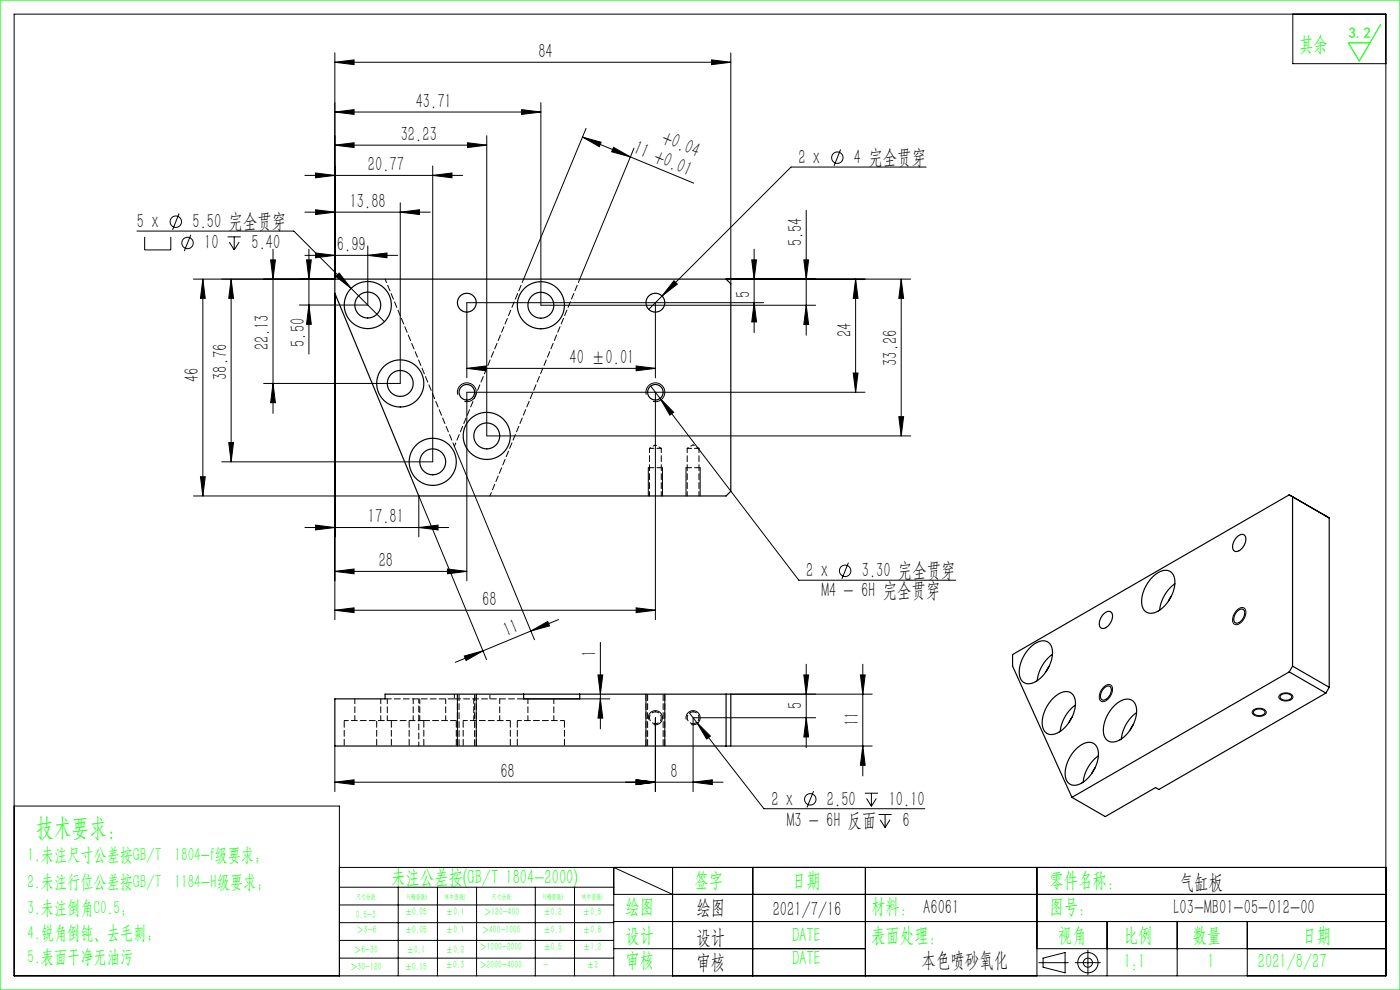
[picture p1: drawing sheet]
<svg xmlns="http://www.w3.org/2000/svg" width="297mm" height="210mm" viewBox="0 0 297 210" stroke-linecap="round" stroke-linejoin="round" font-family="sans-serif">
<g fill="none" stroke="#000" stroke-width=".21">
<path d="M3 3h291v204h-291zM71 13.2l4.1-.5v1zM71 11.2v48h-30M71 13.2h84M151 12.7l4 .5-4 .5zM155 11.2v49M274.3 3v10.5h19.7M64.7 37.2h33.4M67 36.7l4 .5-4 .5zM71 30.8l4.1-.5v1zM71 23.8l4.1-.5v1zM71 30.8h32.3"/>
<path d="M71 23.8h43.7M91.8 37.2l4.1-.5v1zM91.8 35.2v62.8h-44.8M99.2 30.3l4.1 .5-4.1 .5zM103.3 28.8v63.7h89.9M110.7 23.3l4 .5-4 .5zM114.7 21.8v42.9h58.3M123.6 29.1l3.9 1.1-.4 .9zM123.6 29.1l23.6 9.8M124.3 27.2l-13.2 32M130.2 31.3l3.5 2-3.9-1.1zM134.5 31.4l-11.5 27.8"/>
<path d="M178.3 31.7l-1.4 3.5M196.5 35.4h-28.7l-30.2 30.2M29.1 49h33.2l19.3 19.2M30.7 50.2v2.8h5.5v-2.8M38 45.3l-1.4 3.5M40.5 49.8l-1.4 3.5M43 59.2l.5 4.1h-1zM43 59.2v46M48.3 50.2h2.8M48.6 51.4l1.1 1.6M49 59.2v38.8M49 59.2l.5 4.1h-1z"/>
<path d="M49.7 50.2v2.8M50.7 51.4l-1 1.6M57.4 55.1h1l-.5 4.1zM57.9 52.9v34.8M64.7 54.2h19.7M64.7 45h26.6M65 55.1h1l-.5 4.1zM65.5 52.9v22.2M67 53.7l4 .5-4 .5zM67 44.5l4 .5-4 .5zM72 57.9l2.5 3.3-3.3-2.6zM78 54.2l4.1-.5v1z"/>
<path d="M78 52.2v12.5h-14.5M84.9 45l4.1-.5v1zM84.9 43v38.3h-29M143 59.5l.7 .8-3.3 2.5zM154 59.2h39.2M159.5 55.1h1l-.5 4.1zM160 52.9v17.7M170.5 55.1h1l-.5 4.1zM171 44.6v26.5M181.5 59.2v24M181.5 59.2l.5 4.1h-1zM191.2 59.2v33.3"/>
<path d="M191.2 59.2l.5 4.1h-1zM65.5 64.7l.5 4.1h-1zM71 62.2v69.2M99 78.1l4.1-.5v1zM99 78.1h40M135 77.6l4 .5-4 .5zM139 64.2v15.9M160 64.2l.5 4.1h-1zM162 64.2h-63v15.9M171 64.7l.5 4.1h-1zM181 79.1h1l-.5 4.1zM48.5 93.9h1l-.5 4.1z"/>
<path d="M57.9 81.3l.5 4.1h-1zM96.4 94.7l17 41M97.1 83.7a2 2 0 0 1 1.8-2.5 2 2 0 0 1 2.1 2.2 2 2 0 0 1-2.5 1.7M137.1 83.7a2 2 0 0 1 1.8-2.5 2 2 0 0 1 2.1 2.2 2 2 0 0 1-2.5 1.7M137.5 99.2v6M138 81.9l2 2.6M139 83.2v48.2M140 84.5l2.9 3-.8 .6zM140 84.5l29.5 38.6h33.2M140.5 99.2v6M145.5 99.2v6M148.5 99.2v6"/>
<path d="M183.5 83.2h-84.5v40M190.7 88.4h1l-.5 4.1zM41 105.2h47.8M42.5 101.1h1l-.5 4.1zM64.7 111.9h30.5M67 111.4l4 .5-4 .5zM88.8 105.2l14.4 34.7M88.8 111.9l4.1-.5v1zM88.8 105.2v8.7M180 119.4l-1.4 3.4M71 121.2l4.1-.5v1zM71 129.4l4.1-.5v1.1z"/>
<path d="M71 121.2h28M71 129.4h68M95 120.7l4 .5-4 .5zM98.5 139.2l4-1.1-3.6 2zM112.6 133.9l3.6-2.1 .4 1zM118.5 131.4l-21.9 9.1M127.4 136.3v18.3M135 128.9l4 .5-4 .6zM262.4 129.4a1 1 0 0 1 1-.6 1 1 0 0 1 .9 .8 2.58 2.58 0 0 1-2.3 2.9 1.73 1.73 0 0 1 0-2.6zM71 158.2v9.7M97 147.2v11M101 147.2v11"/>
<path d="M111.1 148.2h18.3M126.9 143.2h1l-.5 4zM127.4 148.2l.5 4.1h-1zM137 147.2v11M137.6 152.6a1.5 1.5 0 0 1 1.3-1.8 1.5 1.5 0 0 1 1.6 1.6 1.5 1.5 0 0 1-1.9 1.3M139 152.2v15.7M141 147.2v11M145.6 152.6a1.5 1.5 0 0 1 1.3-1.8 1.5 1.5 0 0 1 1.6 1.6 1.5 1.5 0 0 1-1.9 1.3M146.3 151.3l15.8 20.2h34.1M147.8 153.2l2.9 2.9-.8 .7zM155 158.2h30M170.5 143.2h1l-.5 4z"/>
<path d="M171 140.9v17.7M171 152.2l.5 4.1h-1zM173 152.2h-26v15.7M182.5 143.2h1l-.5 4zM183 140.9v23.7M183 158.2l.5 4.1h-1zM185 147.2h-30M234.1 145.8a1 1 0 0 1 1-.6 1 1 0 0 1 .9 .7 2.58 2.58 0 0 1-2.3 2.9 1.73 1.73 0 0 1 0-2.6zM265.9 150.6a1.86 1.86 0 0 1 2.7 .5 1.76 1.76 0 0 1-2.6 .6l-.2-.2a.57 .57 0 0 1 .1-.9zM271.5 147.4a1.86 1.86 0 0 1 2.8 .4 1.76 1.76 0 0 1-2.6 .6l-.2-.2a.57 .57 0 0 1 0-.8zM3 171h69v36M71 165.9l4.1-.5v1z"/>
<path d="M71 165.9h82.4M135 165.4l4 .5-4 .5zM147 165.9l4.1-.5v1zM172.6 167.8l-1.4 3.5M183.5 168.3h2.7M183.8 169.4l1.1 1.6M184.9 168.3v2.7M185.9 169.4l-1 1.6M186.4 172.8h2.8M186.7 173.9l1.1 1.6M187.8 172.8v2.7M188.8 173.9l-1 1.6"/>
<path d="M72 184h222M72 188.2h58.2M72 192h58.2M72 195.7h58.2M72 199.5h58.2M84.5 188.2v18.8M92.8 188.2v18.8M101.1 188.2v18.8M113.6 188.2v18.8M121.9 188.2v18.8M130.2 189.7h163.8M130.2 195.5h163.8"/>
<path d="M142.7 189.7l-12.5-5.7v23M142.7 184v23M159.7 184v23M183.6 184v23M220 184v23M234.9 195.5v11.5M249.7 195.5v11.5M264.6 195.5v11.5M72 203.2h58.2M130.2 201.2h53.4M220 201.2h74M220.4 204.2h6.2"/>
<path d="M221.3 203.2l4.7-1.1v4.3l-4.7-1.2zM228.1 204.2h5.3M230.8 201.5v5.3"/>
<circle cx="177.6" cy="33.4" r="1.21"/>
<circle cx="37.3" cy="47" r="1.21"/>
<circle cx="39.8" cy="51.5" r="1.21"/>
<circle cx="179.3" cy="121.1" r="1.21"/>
<circle cx="171.9" cy="169.6" r="1.21"/>
<circle cx="230.8" cy="204.2" r="2.15"/>
<circle cx="230.8" cy="204.2" r=".96"/>
</g>
<path d="M0 0h297v210h-297zM292.9 5.2l-4.5 7.7-2.4-3.8h4.6" fill="none" stroke="#0f0" stroke-width=".25"/>
<path d="M140.5 99.2h-3M148.5 99.2h-3" fill="none" stroke="#000" stroke-width=".21" stroke-dasharray="1.3 .6" stroke-dashoffset=".1"/>
<g fill="#000">
<path d="M71 13.2l4.1-.5v1zM151 12.7l4 .5-4 .5z"/>
<path d="M123.6 29.1l3.9 1.1-.4 .9zM130.2 31.3l3.5 2-3.9-1.1z"/>
<path d="M43 59.2l.5 4.1h-1zM42.5 101.1h1l-.5 4.1zM57.4 55.1h1l-.5 4.1zM57.9 81.3l.5 4.1h-1z"/>
<path d="M78 54.2l4.1-.5v1zM67 53.7l4 .5-4 .5zM84.9 45l4.1-.5v1zM67 44.5l4 .5-4 .5zM91.8 37.2l4.1-.5v1zM67 36.7l4 .5-4 .5zM99.2 30.3l4.1 .5-4.1 .5zM71 30.8l4.1-.5v1zM110.7 23.3l4 .5-4 .5zM71 23.8l4.1-.5v1zM95 120.7l4 .5-4 .5zM71 121.2l4.1-.5v1zM88.8 111.9l4.1-.5v1zM67 111.4l4 .5-4 .5zM135 128.9l4 .5-4 .6zM71 129.4l4.1-.5v1.1z"/>
<path d="M65.5 64.7l.5 4.1h-1zM65 55.1h1l-.5 4.1zM48.5 93.9h1l-.5 4.1zM49 59.2l.5 4.1h-1zM171 64.7l.5 4.1h-1zM170.5 55.1h1l-.5 4.1zM190.7 88.4h1l-.5 4.1zM191.2 59.2l.5 4.1h-1zM160 64.2l.5 4.1h-1zM159.5 55.1h1l-.5 4.1zM181 79.1h1l-.5 4.1zM181.5 59.2l.5 4.1h-1z"/>
<path d="M72 57.9l-.8 .7 3.3 2.6zM143 59.5l-2.6 3.3 3.3-2.5zM140 84.5l2.1 3.6 .8-.6zM147.8 153.2l2.1 3.6 .8-.7z"/>
<path d="M99 78.1l4.1-.5v1zM135 77.6l4 .5-4 .5z"/>
<path d="M98.5 139.2l4-1.1-3.6 2zM112.6 133.9l3.6-2.1 .4 1z"/>
<path d="M171 152.2l.5 4.1h-1zM170.5 143.2h1l-.5 4zM127.4 148.2l.5 4.1h-1zM126.9 143.2h1l-.5 4z"/>
<path d="M182.5 143.2h1l-.5 4zM183 158.2l.5 4.1h-1z"/>
<path d="M147 165.9l4.1-.5v1zM135 165.4l4 .5-4 .5zM135 165.4l4 .5-4 .5zM71 165.9l4.1-.5v1z"/>
</g>
<g fill="none" stroke="#000" stroke-width=".25">
<path d="M71 59.2h83l1 1v44l-1 1h-65.2l-17.8-43zM262.5 113.9a.97 .97 0 0 1 1.1-.6 .97 .97 0 0 1 .7 1 2.66 2.66 0 0 1-2.2 2.7 1.44 1.44 0 0 1-.3-2.2zM274.2 105.4v35.9M218.4 137.4a3.5 3.5 0 0 1 3.8-1.3 3 3 0 0 1 .9 3.7 7 7 0 0 1-4.7 5.2 2.17 2.17 0 0 1-2.2-2.7 8 8 0 0 1 2.2-4.9zM223.3 138.8a8 8 0 0 0-3.3 5.6M234.2 130.2a.97 .97 0 0 1 1.1-.5 .97 .97 0 0 1 .7 .9 2.66 2.66 0 0 1-2.2 2.7 1.44 1.44 0 0 1-.3-2.2zM244.4 122.5a3.5 3.5 0 0 1 3.7-1.3 3 3 0 0 1 1 3.7 7 7 0 0 1-4.7 5.2 2.17 2.17 0 0 1-2.2-2.8 8 8 0 0 1 2.2-4.8zM248.5 126.4l-.6 1.1M249.2 123.8a8 8 0 0 0-3.2 5.6M262.4 129.8l.2-.3a.81 .81 0 0 1 1.1-.2 .81 .81 0 0 1 .3 1 2.05 2.05 0 0 1-1.8 1.9 1.43 1.43 0 0 1 0-2.1zM71 148.2h10.7v-1h73.3v11h-84zM111.1 147.2v1h11.9v-1"/>
<path d="M154 147.2v11M222.5 141.4l-.6 1.1M223.3 148.2a3.5 3.5 0 0 1 3.7-1.3 3 3 0 0 1 1 3.7 7 7 0 0 1-4.7 5.2 2.17 2.17 0 0 1-2.2-2.8 8 8 0 0 1 2.2-4.8zM227.4 152.1l-.6 1.1M228.1 149.6a8 8 0 0 0-3.2 5.6M228.2 159a3.5 3.5 0 0 1 3.7-1.4 3 3 0 0 1 1 3.7 7 7 0 0 1-4.7 5.3 2.17 2.17 0 0 1-2.2-2.8 8 8 0 0 1 2.2-4.8zM234.1 146.1l.2-.2a.81 .81 0 0 1 1.1-.3 .81 .81 0 0 1 .3 1.1 2.05 2.05 0 0 1-1.8 1.8 1.43 1.43 0 0 1 0-2.1zM236.3 149.8a3.5 3.5 0 0 1 3.7-1.3 3 3 0 0 1 1 3.7 7 7 0 0 1-4.7 5.2 2.17 2.17 0 0 1-2.2-2.8 8 8 0 0 1 2.2-4.8zM240.4 153.7l-.6 1.1M241.1 151.2a8 8 0 0 0-3.2 5.5M266 150.8a1.53 1.53 0 0 1 2.4 .3 1.49 1.49 0 0 1-2.5 .1zM271.6 147.5a1.53 1.53 0 0 1 2.4 .4 1.49 1.49 0 0 1-2.5 0z"/>
<path d="M273.5 142.5l-46.1 26.6M273.5 142.5l7.8 4.5M274.2 141.3l-.7 1.2M274.2 141.3l7.8 4.5M281.3 147l-35.4 20.5-.8-.4-10.6 6.1-7.1-4.1M282 145.8v-35.9l-8.5-4.9-58.7 33.8v2.5l12.6 27.8M282 145.8l-.7 1.2M232.3 162.9l-.6 1.1M233 160.3a8 8 0 0 0-3.2 5.6"/>
<circle cx="78" cy="64.7" r="2.75"/>
<circle cx="78" cy="64.7" r="5"/>
<circle cx="99" cy="64.2" r="2"/>
<circle cx="114.7" cy="64.7" r="5"/>
<circle cx="114.7" cy="64.7" r="2.75"/>
<circle cx="139" cy="64.2" r="2"/>
<circle cx="84.9" cy="81.3" r="2.75"/>
<circle cx="84.9" cy="81.3" r="5"/>
<circle cx="91.8" cy="98" r="2.75"/>
<circle cx="91.8" cy="98" r="5"/>
<circle cx="99" cy="83.2" r="1.65"/>
<circle cx="103.3" cy="92.5" r="5"/>
<circle cx="103.3" cy="92.5" r="2.75"/>
<circle cx="139" cy="83.2" r="1.65"/>
</g>
<path d="M137.8 95.1v10.1M140.3 95.1h-2.5M145.8 95.1v10.1M148.3 95.1h-2.5M140.3 105.2v-10.1M148.3 105.2v-10.1" fill="none" stroke="#000" stroke-width=".21" stroke-dasharray="1.3 .6" stroke-dashoffset=".3"/>
<path d="M81.7 59.2l14.7 35.5M123 59.2l-19.1 46M96.4 94.7l14.7-35.5M96.4 147.2v1M103.9 148.2v-1M139 151a1.25 1.25 0 0 1 1.2 1.8 1.25 1.25 0 0 1-2.1 .2 1.25 1.25 0 0 1 .6-2h.3M147 151a1.25 1.25 0 0 1 1.2 1.8 1.25 1.25 0 0 1-2.1 .2 1.25 1.25 0 0 1 .6-2h.3" fill="none" stroke="#000" stroke-width=".21" stroke-dasharray="1.3 .6" stroke-dashoffset=".5"/>
<path d="M139 94.4l-1.2 .7M140.3 95.1l-1.3-.7M147 94.4l-1.2 .7M148.3 95.1l-1.3-.7" fill="none" stroke="#000" stroke-width=".21" stroke-dasharray="1.3 .6" stroke-dashoffset=".7"/>
<path d="M81.7 148.2h14.7M89.9 152.8h-6.9M96.4 148.2h14.7M96.8 152.8h-6.9" fill="none" stroke="#000" stroke-width=".21" stroke-dasharray="1.3 .6"/>
<path d="M83 152.8h-10M88.8 158.2v-10M108.3 152.8h-10M119.7 152.8h-10" fill="none" stroke="#000" stroke-width=".21" stroke-dasharray="1.3 .6" stroke-dashoffset=".4"/>
<path d="M73 152.8v5.4M79.9 152.8v5.4M83 158.2v-5.4M86.8 152.8v5.4M89.9 158.2v-5.4M96.8 158.2v-5.4M98.3 152.8v5.4M108.3 158.2v-5.4M109.7 152.8v5.4M119.7 158.2v-5.4" fill="none" stroke="#000" stroke-width=".21" stroke-dasharray="1.3 .6" stroke-dashoffset="-.2"/>
<path d="M75.3 148.2v4.6M80.8 152.8v-4.6M82.2 148.2v4.6M87.7 152.8v-4.6M89 148.2v4.6M94.5 152.8v-4.6M100.5 148.2v4.6M106 152.8v-4.6M112 148.2v4.6M117.5 152.8v-4.6" fill="none" stroke="#000" stroke-width=".21" stroke-dasharray="1.3 .6" stroke-dashoffset=".2"/>
<path d="M97 147.2v11M97.4 147.2v11M100.7 158.2v-11M101 158.2v-11M137 147.2v11M137.4 147.2v11M140.7 158.2v-11M141 158.2v-11" fill="none" stroke="#000" stroke-width=".21" stroke-dasharray="1.3 .6" stroke-dashoffset="-.1"/>
<text font-size="5.4" fill="#0f0" x="7.7" y="177.2">技术要求：</text>
<g font-size="4.4" fill="#0f0">
<text x="275.6" y="10.8">其余</text>
<text x="83" y="187.5">未注公差按(GB/T 1804-2000)</text>
<text x="147.3" y="188">签字</text>
<text x="168" y="188">日期</text>
<text x="222.6" y="188">零件名称：</text>
<text x="132.7" y="193.6">绘图</text>
<text x="184.8" y="193.6">材料： A6061</text>
<text x="222.6" y="193.6">图号：</text>
<text x="132.7" y="199.8">设计</text>
<text x="168" y="199.8">DATE</text>
<text x="184.8" y="199.8">表面处理：</text>
<text x="224.4" y="199.8">视角</text>
<text x="238.4" y="199.8">比例</text>
<text x="253" y="199.8">数量</text>
<text x="276.3" y="199.8">日期</text>
<text x="132.7" y="205.1">审核</text>
<text x="168" y="204.6">DATE</text>
<text x="238.4" y="205.3">1:1</text>
<text x="256.2" y="205.3">1</text>
<text x="266.9" y="205.3">2021/8/27</text>
</g>
<g font-size="4.4">
<text x="114.2" y="12.3">84</text>
<text x="88.2" y="22.9">43.71</text>
<text x="85" y="29.9">32.23</text>
<text x="134.2" y="32.5" transform="rotate(22 134.2 32.5)">11 +0.01</text>
<text x="140.1" y="30.3" transform="rotate(22 140.1 30.3)">+0.04</text>
<text x="169.4" y="34.8">2 x</text>
<text x="181.2" y="34.8">4 完全贯穿</text>
<text x="78" y="36.3">20.77</text>
<text x="74.2" y="44.1">13.88</text>
<text x="29.1" y="48.3">5 x</text>
<text x="40.8" y="48.3">5.50 完全贯穿</text>
<text x="43.3" y="52.8">10</text>
<text x="53.4" y="52.8">5.40</text>
<text x="71.5" y="53.3">6.99</text>
<text x="170.2" y="52.3" transform="rotate(-90 170.2 52.3)">5.54</text>
<text x="159.1" y="63.1" transform="rotate(-90 159.1 63.1)">5</text>
<text x="180.6" y="71.6" transform="rotate(-90 180.6 71.6)">24</text>
<text x="57" y="74.3" transform="rotate(-90 57 74.3)">22.13</text>
<text x="64.7" y="73.6" transform="rotate(-90 64.7 73.6)">5.50</text>
<text x="120.8" y="77.3">40 ±0.01</text>
<text x="190.3" y="77.6" transform="rotate(-90 190.3 77.6)">33.26</text>
<text x="42.2" y="81" transform="rotate(-90 42.2 81)">46</text>
<text x="48.2" y="80.6" transform="rotate(-90 48.2 80.6)">38.76</text>
<text x="78.1" y="111">17.81</text>
<text x="80.4" y="120.3">28</text>
<text x="171" y="122.4">2 x</text>
<text x="182.8" y="122.4">3.30 完全贯穿</text>
<text x="102.3" y="128.6">68</text>
<text x="174.3" y="126.7">M4 - 6H 完全贯穿</text>
<text x="107.5" y="135" transform="rotate(-22 107.5 135)">11</text>
<text x="126.5" y="139.3" transform="rotate(-90 126.5 139.3)">1</text>
<text x="170.2" y="150.5" transform="rotate(-90 170.2 150.5)">5</text>
<text x="182.2" y="154" transform="rotate(-90 182.2 154)">11</text>
<text x="106.2" y="165">68</text>
<text x="142.3" y="165">8</text>
<text x="163.7" y="170.9">2 x</text>
<text x="175.4" y="170.9">2.50</text>
<text x="188.5" y="170.9">10.10</text>
<text x="166.9" y="175.4">M3 - 6H 反面</text>
<text x="191.4" y="175.4">6</text>
<text x="250.3" y="188.6">气缸板</text>
<text x="147.8" y="194">绘图</text>
<text x="163.9" y="194.3">2021/7/16</text>
<text x="249" y="194">L03-MB01-05-012-00</text>
<text x="147.8" y="200.2">设计</text>
<text x="147.8" y="205.5">审核</text>
<text x="195.5" y="205">本色喷砂氧化</text>
</g>
<g font-size="4" fill="#0f0">
<text x="5.9" y="182.6">1.未注尺寸公差按GB/T 1804-f级要求；</text>
<text x="5.9" y="188.4">2.未注行位公差按GB/T 1184-H级要求；</text>
<text x="5.9" y="193.9">3.未注倒角C0.5；</text>
<text x="5.9" y="199.2">4.锐角倒钝、去毛刺；</text>
<text x="5.9" y="204.2">5.表面干净无油污</text>
</g>
<text font-size="3.2" fill="#0f0" x="286.1" y="8">3.2</text>
<g font-size="2.3" fill="#0f0">
<text x="75.5" y="194.7">0.5-3</text>
<text x="75.6" y="198">＞3-6</text>
<text x="85.9" y="194.2">±0.05</text>
<text x="85.9" y="198">±0.05</text>
<text x="94.6" y="194.2">±0.1</text>
<text x="94.6" y="198">±0.1</text>
<text x="102.2" y="198">＞400-1000</text>
<text x="102.7" y="194.2">＞120-400</text>
<text x="115.3" y="194.2">±0.2</text>
<text x="115.3" y="198">±0.3</text>
<text x="123.7" y="194.2">±0.5</text>
<text x="123.7" y="198">±0.8</text>
<text x="75.1" y="202.2">＞6-30</text>
<text x="86.3" y="202.2">±0.1</text>
<text x="94.6" y="202.2">±0.2</text>
<text x="101.7" y="201.6">＞1000-2000</text>
<text x="115.3" y="201.6">±0.5</text>
<text x="123.7" y="201.6">±1.2</text>
<text x="74.3" y="205.8">＞30-120</text>
<text x="85.9" y="205.8">±0.15</text>
<text x="94.5" y="205.4">±0.3</text>
<text x="101.7" y="205.4">＞2000-4000</text>
<text x="115.3" y="205.4">-</text>
<text x="124.5" y="205.4">±2</text>
</g>
<g font-size="1.5" fill="#0f0">
<text x="75.5" y="190.6">尺寸分段</text>
<text x="86.4" y="190.6">F(精密级)</text>
<text x="94.4" y="190.6">M(中密级)</text>
<text x="104.3" y="190.6">尺寸分段</text>
<text x="115.2" y="190.6">F(精密级)</text>
<text x="123.5" y="190.6">M(中密级)</text>
</g>
</svg>
